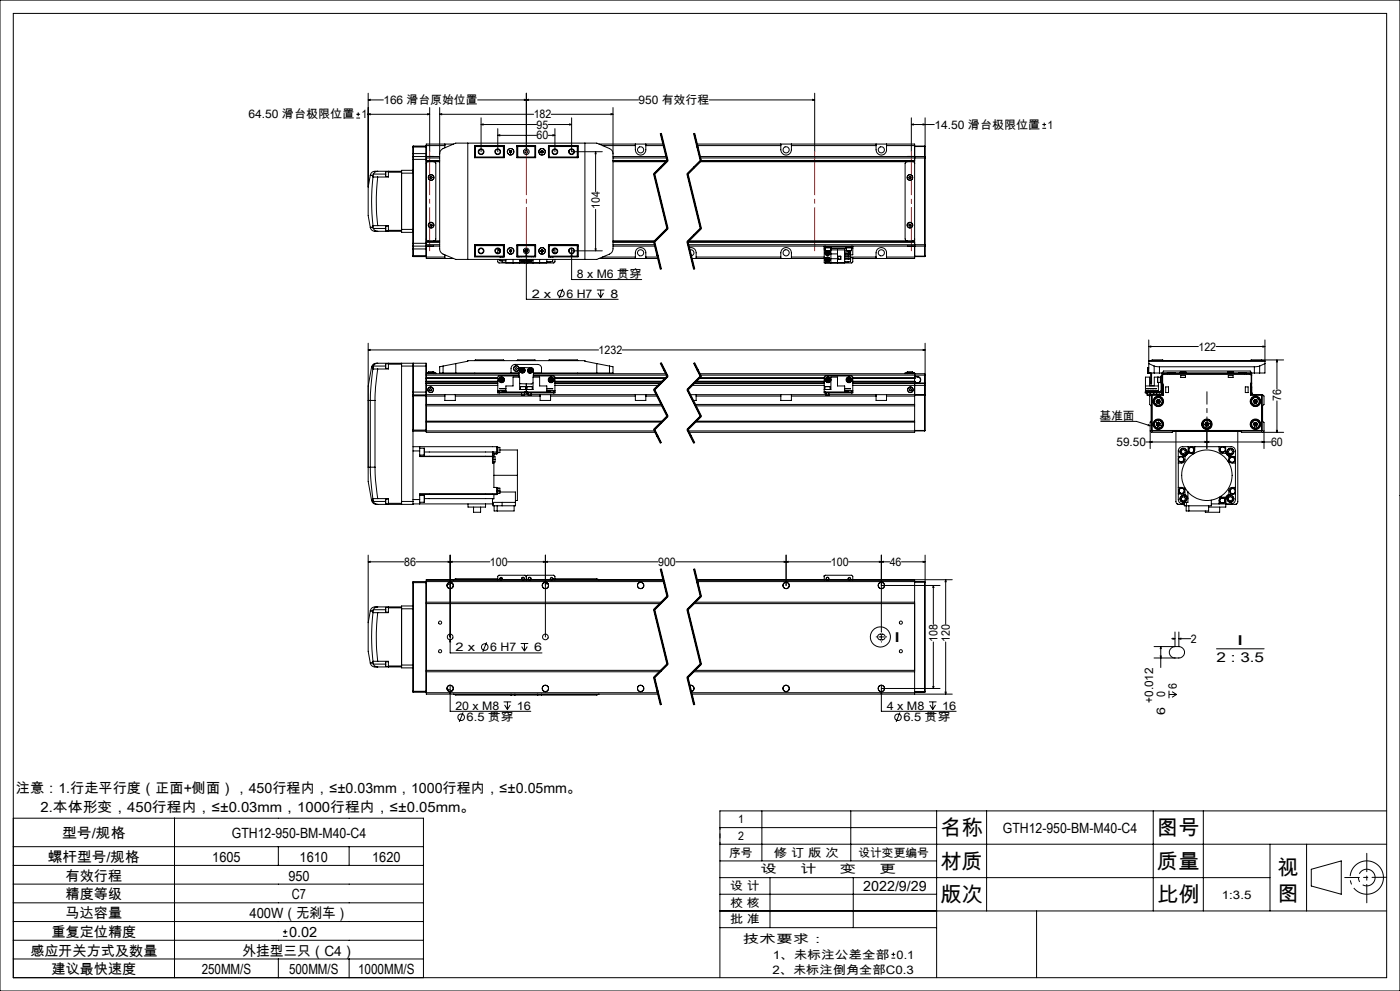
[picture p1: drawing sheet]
<svg xmlns="http://www.w3.org/2000/svg" width="420mm" height="297mm" viewBox="0 0 420 297" stroke-linecap="round" stroke-linejoin="round" font-family="sans-serif">
<g fill="none" stroke="#000" stroke-width=".3">
<path d="M0 0h420v297h-420zM4 4h412v289h-412zM106.9 35.4h1.1M106.9 34.3h1.1M107.5 33.7v1.1M110.2 34.3h18.7M110.5 29.9l.6-.1v.3zM110.5 34.3l.6-.2v.3zM110.5 29.9h4.5M110.5 27.9v28.2M128.3 34.1l.6 .2-.6 .1zM128.9 32.2v13.3"/>
<path d="M131.9 34.3l.6-.2v.3zM131.9 32.2v42.4l.1 .6 .6 .8 4.1 1.7h42.3l4.4-1.9 .5-1.2v-42.4M131.9 34.3h28.2M144.3 37.3l.6-.2v.4zM144.3 37.3h16.7M144.3 35.3v10.2M149.3 38.6v6.9M157.3 29.8l.6 .1-.6 .2zM157.9 29.9l.6-.1v.3zM157.9 27.9v17.6M164.5 37.3h7M165.4 34.3h18.5"/>
<path d="M166.5 38.6v6.9M170.9 37.1l.6 .2-.6 .2zM171.5 35.3v10.2h9.2M183.3 34.1l.6 .2-.6 .1zM191.6 29.9h-48.3M198.2 40l2 8.2M198.4 40l2 8.1M208.2 40l2 8.2M208.4 40l2 8.1M212.8 29.9h31.6M243.8 29.8l.6 .1-.6 .2zM244.4 27.9v17.6"/>
<path d="M273.4 37.3l.6-.2v.4zM273.4 37.3h6.9M273.4 35.3v10.2M276.9 37.1l.6 .2-.6 .2zM277.5 35.3v11.8M312.7 38.4h1.1M312.7 37.3h1.1M313.3 36.8v1.1M110.5 56.1v8.5l.6 3.6M111.1 52.5h.1M111.1 52.5l.8 .1M111.1 52.5l-.6 3.6"/>
<path d="M111.9 52.6v.3M111.9 52.9a64.4 64.4 0 0 0 0 14.8M111.9 52.9l1.4 .2M112 52.2l-.1 .4M112 52.2h3.7M113.3 51.3h-.7a1.42 1.42 0 0 0-1.5 1.2M113.3 53.1a62.9 62.9 0 0 0 0 14.5M113.3 51.3a1.49 1.49 0 0 0-1.3 .9M113.3 51.3h7.2M115.7 52.2v.7M115.7 51.5v.7M115.7 51.5v1.4"/>
<path d="M115.7 51.5h.8M115.7 52.9h.8M116.5 51.3v.3M116.5 51.6v1.5h-3.2M116.5 51.6h4M120.5 51.3v.3M120.5 51.6v17.4M120.5 51.9h3.4M123.9 51h-3.4v.3M123.9 47.8v4.1M123.9 47v.8M123.9 46v1"/>
<path d="M123.9 51.9v16.9M123.9 47.8h4M123.9 46h4M123.9 44.1h4M124 46.9v26.9M124 43.8v3.1M124 43.8l-.1 2.2M124 46.9h7.9M124 43.8h3.8M124 46.9l-.1 .1M127.8 46.9v26.9M127.8 43.8v3.1"/>
<path d="M127.8 46.9l.1 .1M127.8 43.8h.1M127.9 46.9h.1M127.9 47v.8M127.9 47.8v25.1M127.9 48.1h4M127.9 43.6h5.6M127.9 47.3h4M128.3 46.9h1.7M129.2 52.9h.3l.1 .3-.1 .3h-.3l-.2-.3zM130.2 48.5l.5 .4v22.8l-.1 .3-.4 .2M131.9 48.5h-3.4l-.4 .1-.2 .4"/>
<path d="M131.9 46.1l.1-.7 .6-.7 4.1-1.8h42.3l4.1 1.8 .5 .5 .3 .9M133.5 43.2v1.1M136.1 43.2h-8.2v3.7M140.3 42.9v34.8M142.4 46.9h.1M142.4 43.7h8.9v3.6h-8.9zM142.5 43.8v3.5M142.5 43.8h8.8M142.5 43.8l.1 .1M142.6 43.9h8.4M142.6 47.1h8.4M142.6 43.9v3.2"/>
<path d="M142.6 47.1l-.1 .1h8.8M149.3 40.6l.6-.2v.3zM149.3 40.6h11.7M151 43.9l.2-.1v3.4l-.2-.1M151 43.9v3.2M152.9 45.3v.3M152.9 45.6l.3 .2M153.2 45.2l.3 .1M153.2 45.2l-.3 .1M153.5 45.3v.3M153.5 45.6l-.3 .2M155.1 43.7l.1 .1"/>
<path d="M155.1 43.7h5.6v3.6h-5.6zM155.1 43.8h5.6M155.1 47.2h5.6M155.2 43.8v3.4l.1-.1M155.2 43.8l.1 .1M155.3 43.9h5.2M155.3 43.9v3.2M155.3 47.1h5.2M160.5 43.9l.1-.1v3.4l-.1-.1M160.5 43.9v3.2M162.3 45.3v.3M162.3 45.6l.3 .2"/>
<path d="M162.6 45.2l.3 .1M162.6 45.2l-.3 .1M162.9 45.6l-.3 .2M162.9 45.3v.3M164.5 40.6h2M164.5 43.7h8.9v3.6h-8.9zM164.5 43.8h8.8M164.7 43.9l-.1-.1v3.4l.1-.1M164.7 43.9h8.5M164.7 43.9v3.2M164.7 47.1h8.5M165.2 43.7v.1"/>
<path d="M165.9 40.4l.6 .2-.6 .1zM173.2 43.9v3.2M173.2 47.1l.1 .1h-8.8M173.3 43.8v3.5M173.3 46.9h.1M173.3 43.8l-.1 .1M175.5 42.9v34.8M178.7 45.5l.1 .6h-.3zM178.7 45.5v11.9M179.7 43.2h19.3M180.7 43.6h9.9M183.9 48.5h16"/>
<path d="M183.9 46.9h16M183.9 47.3h16.1M190.6 43.2a3.2 3.2 0 0 0 .5 2.8 1.56 1.56 0 0 0 1.7 .4 1.56 1.56 0 0 0 .9-1.5v-1.7M193.7 43.6h5.4M196.1 52.2l4 16.3M196.4 52.1l4 16.3M198.1 40l2 8.2M200.1 48l-4 4M200.2 48.1l-16.3 .1M200.2 48.2l-4 4 4 16.3-4 4 2 8.1M200.4 48.3l-4 4M206.1 52.2l4 16.3"/>
<path d="M206.4 52.1l4 16.3M208.1 40l2 8.2M209 43.2h65.4v34.3h-18.6M209.1 43.6h25.1M209.9 48.5h63.9l.4 .1 .2 .4M209.9 46.9h67.5M210 47.3h67.4M210.1 48l-4 4M210.2 48.1h64.2M210.2 48.2l-4 4 4 16.3-4 4 2 8.1M210.4 48.3l-4 4M234.2 43.2v1.7a1.59 1.59 0 0 0 1.6 1.6 1.59 1.59 0 0 0 1.6-1.6v-1.7"/>
<path d="M237.4 43.6h25.4M262.8 43.2a3.2 3.2 0 0 0 .5 2.8 1.56 1.56 0 0 0 1.7 .4 1.56 1.56 0 0 0 1-1.5v-1.7M266 43.6h8.4M272.1 48.5l-.4 .1-.2 .4v22.6l.2 .4 .4 .2M272.3 46.9h1.7M272.9 52.9h.3l.1 .4-.2 .2-.4-.1zM274.4 43.8h3M274.4 43.9h3M277.4 46.9v.4M277.4 47.3h.1M277.4 46.9l.1 .2M277.4 43.8v.1"/>
<path d="M277.4 43.9v3M277.4 47.3v26M277.5 47.1v.2M277.5 47.3v26M111.1 68.2a1.77 1.77 0 0 0 2.2 1.1M111.1 68.2h.1M111.9 68l.1 .5M111.9 68l-.8 .2M111.9 67.7v.3M112 68.5l.7 .7 .6 .1M112 68.5h3.7M113.3 67.6l-1.4 .1"/>
<path d="M113.3 67.6h3.2v1.4M113.3 69.3h7.2M115.7 68.5v.7M115.7 67.8v.7M115.7 67.8v1.4M115.7 67.8h.8M115.7 69.2h.8M116.5 69v.3M116.5 69h4M120.5 69.3v.3h3.4M120.5 69v.3M120.5 68.8h3.4"/>
<path d="M123.9 68.8v4.1M123.9 72.9v.8M123.9 73.7v.9M123.9 74.6l.1 2.3M123.9 76.6h4M123.9 72.9h4M123.9 73.7l.1 .1M123.9 74.6h4M124 73.8v3.1M124 73.8h7.9M124 76.9h3.8M127.8 73.8v3.1"/>
<path d="M127.9 71.6l.4 .6h3.6M127.9 73.7h.1M127.9 72.9v.8M127.9 73.8v3.7h8.2M127.9 72.5h4M127.9 77h5.6M127.9 73.3h4M127.9 73.7l-.1 .1M127.9 76.8l-.1 .1M128.3 73.8h1.7M129 67.4l.3-.2 .3 .1v.3l-.2 .2-.3-.1zM133.5 76.4v1.1"/>
<path d="M142.4 73.8h.1M142.4 73.4h8.9v3.6h-8.9zM142.5 73.4v3.5M142.5 76.9h8.8M142.6 76.8h8.4M142.6 73.6v3.2M142.6 73.6h8.4M142.6 76.8l-.1 .1M149.3 77.7v.8l.4 .3h8M149.3 74.5v1.4M149.7 75.1h.3M149.7 74.6v.5"/>
<path d="M150 77h.1M150 75.2v.3M150 77.7v.4h1.8M150 75.2h.1M150.1 78.1h.4M150.7 76.9v.1M150.7 78.1v.6h1.1M151 73.6l.2-.1v3.4l-.2-.1M151 73.6v3.2M151.3 73.5h-8.8l.1 .1M151.8 77.7v1.1h12.2v-1.1M152.9 75v.3"/>
<path d="M152.9 75.3l.3 .2M153.2 74.9l.3 .1M153.2 74.9l-.3 .1M153.5 75v.3M153.5 75.3l-.3 .2M153.9 77.7v1.1M155.1 73.4h5.6v3.6h-5.6zM155.1 76.9h5.6M155.1 73.5h5.6M155.2 76.9l-.1 .1M155.3 73.6l-.1-.1v3.4M155.3 76.8h5.2"/>
<path d="M155.3 73.6v3.2M155.3 73.6h5.2M155.3 76.8l-.1 .1M155.6 76.9v.1M155.8 76.9v.1M155.9 77.7v1.1M156 78h.1M156 78h1.5M156 77.7v.3M156.2 78a.76 .76 0 0 0 .8 .5 .76 .76 0 0 0 .7-.8 .76 .76 0 0 1-.7 .9 .76 .76 0 0 1-.8-.6zM156.4 76.9v.1M156.6 78l.1 .2"/>
<path d="M156.8 78l-.1 .2M157.1 78l.1 .1M157.2 78.1l-.5 .1M157.2 78v.1M157.5 75.1h.1M157.5 78h.1M157.5 75.3l.1 .2M157.5 75v.1M157.5 77.7v.3M157.6 74.9h.6M157.9 76.1l.1 .6h-.2zM157.9 74.3v15.4h27.6"/>
<path d="M158.1 77.7a.78 .78 0 0 0 .6 .9 .78 .78 0 0 0 .9-.6 .76 .76 0 0 1-.8 .5 .76 .76 0 0 1-.6-.8M158.3 78h1.5M158.3 75.1h.1M158.3 75v.1M158.3 77.7v.3M158.3 75.3l-.1 .2M158.5 78v.1M158.5 78.1l.5 .1M158.6 78l-.1 .1M158.9 78l.1 .2M159.2 78l-.2 .2M159.5 76.9v.1"/>
<path d="M159.8 77.7v.3M159.9 77.7v1.1M160.1 76.9v.1M160.5 73.6l.1-.1v3.4l-.1-.1M160.5 73.6v3.2M161.9 77.7v1.1M162.3 75v.3M162.3 75.3l.3 .2M162.6 74.9l.3 .1M162.6 74.9l-.3 .1M162.9 75.3l-.3 .2M162.9 75v.3"/>
<path d="M164.5 73.4h8.9v3.6h-8.9zM164.5 76.9h8.8M164.5 73.5h8.8l-.1 .1M164.7 73.6l-.1-.1v3.4l.1-.1M164.7 76.8h8.5M164.7 73.6v3.2M164.7 73.6h8.5M165.1 76.9v.1M165.1 78.4v.3h-1.1M165.8 75.1h.3M165.8 77h.1M165.8 77.9v-.2v.7h-1.8"/>
<path d="M166.1 75.1h-.3M166.1 74.6v.5M166.5 77.7v.8l-.4 .3h-8M166.5 74.5v1.4M171.5 75.2h9.2M171.5 76.1l.1 .6h-.3zM171.5 74.3v9.5h21M173.2 73.6v3.2M173.2 76.8l.1 .1M173.3 73.4v3.5M173.3 73.8h.1M178.5 74.6h.3l-.1 .6z"/>
<path d="M178.7 62.8v12.4M179.7 77.5h17.7M180.7 77h9.9M183.9 72.2h12.6M183.9 73.8h12.6M183.9 72.5h12.4M183.9 73.3h12.5M190.6 77.5a3.2 3.2 0 0 1 .5-2.9 1.58 1.58 0 0 1 1.7-.3 1.58 1.58 0 0 1 .9 1.5v1.7M193.7 77h3.6M196.1 72.5l2 8.2M196.4 72.4l2 8.2M200.1 68.3l-4 4"/>
<path d="M200.4 68.6l-4 4M206.1 72.5l2 8.2M206.2 72.5h68.2M206.4 72.4l2 8.2M206.4 73.3h71M206.6 73.8h70.8M206.7 74.3a1.56 1.56 0 0 1 2.1 1.5v1.7M206.8 74.9a.93 .93 0 0 1 1.4 .6 .93 .93 0 0 1-.9 1.2M207.5 77.5h39.8M208.8 77h25.4M210.1 68.3l-4 4M210.4 68.6l-4 4"/>
<path d="M234.2 77.5a2.95 2.95 0 0 1 .5-2.9 1.58 1.58 0 0 1 1.8-.3 1.58 1.58 0 0 1 .9 1.5v1.7M237.4 77h9.9M247.3 74h.4M247.3 74v.5M247.3 74.5v4.3h6.1v-3.9M247.3 73.8v.2M247.3 74.9h.4M247.3 74.5h.4M247.5 74v.3h1.8v-.3M247.7 75.1h.9M247.7 75.1h1.5M247.7 74.3v.8"/>
<path d="M247.7 73.8v.2M247.7 74h7.7M247.9 76l.3 .2M247.9 77.7v.4M247.9 77.7l.3 .1M247.9 75.1a.76 .76 0 0 0-.3 1 .76 .76 0 0 0 1 .4 .76 .76 0 0 0 .4-1M247.9 75.6v.4M247.9 75.6l.3 .2M247.9 78.1l.5 .1M248 75.1a.75 .75 0 0 0-.4 1 .75 .75 0 0 0 1 .4 .75 .75 0 0 0 .4-1M248.2 77.4l.4 .1M248.2 77.4l-.3 .3"/>
<path d="M248.2 77.4v.4M248.2 75.8l.4 .3M248.2 75.8v.4M248.2 77.8l.5 .2M248.2 77.8l-.3 .3M248.2 77.8l.2 .4M248.3 75.4l-.4 .2M248.3 75.4l.3 .2M248.3 75.4l-.1 .4M248.5 75.1l.5 .4M248.6 75.1l.4 .4M248.6 76.1l-.4 .1"/>
<path d="M248.6 77.5l.1 .5M248.6 77.5l-.4 .3M248.6 75.6v.5M248.6 75.6l-.7 .4M248.7 78l-.3 .2M249.2 75.1h-.6M249.2 74.3v.8M249.2 74.9l4.7 .1M249.2 74.5h4.7M249.3 74.9v3.9M249.3 76.1h1.9M249.3 77.5h1.9"/>
<path d="M251.2 74.9v3.9M251.3 76.8h.9v.9h-.9zM253.4 75.5h1.8v.4M253.4 76.2h1.8v.5h-1.8M253.4 77h1.8v.4h-1.8M253.4 77.7h1.8M253.4 75.9h1.8M253.8 74v.3h1.7M253.9 75.1h1.5M253.9 74.3v.8M254.5 77.4v.3l.3-.2 .4 .2M254.5 75.1v.4"/>
<path d="M254.5 76.7v.3M254.5 78.4v.3h-1.1M254.6 75.5h.4M254.7 77.5h.2M255.2 75.9l-.2 .3-.5-.3v.3M255.2 75.7v.2M255.2 77.7v.2M255.2 77.3h.6v1.2l-.3 .3h-8M255.2 77.7v.7h-1.8M255.2 77h7.6M255.4 74h.4M255.4 73.8v.2"/>
<path d="M255.4 74.3v.8M255.4 74.5h.4M255.6 74l-.1 .3M255.8 74v.5M255.8 73.8v.2M255.8 74.5v1.9h-.6M262.8 77.5a3.2 3.2 0 0 1 .5-2.9 1.58 1.58 0 0 1 1.7-.3 1.58 1.58 0 0 1 1 1.5v1.7M266 77h8.4M272.3 73.8h1.7M272.7 67.4l.2-.2 .3 .1 .1 .3-.2 .2-.4-.1zM274.4 71.6l-.2 .4-.3 .2h-67.4M274.4 76.8h3"/>
<path d="M274.4 76.9h3M277.4 73.3h.1M277.4 73.3v.5M277.4 76.8h.1M277.4 76.8v.1M277.4 73.8v3M277.5 73.3v.3M277.5 73.6l-.1 .2M277.5 76.8l-.1 .1M277.5 73.6v3.2M168.8 86.6l-1.1 2.8M179.1 86.9h2.2"/>
<path d="M179.4 87.8l.8 1.4M180.2 86.9v2.3M181 87.8l-.8 1.4M110.5 104.9l.6-.2v.3zM110.5 102.9v37.1M110.5 104.9h69.1M111.5 110l-1 5.7v4.3h.6M111.5 110l.4 .1M111.9 110.5l-.8 9.5M111.9 110.5l1.4 .1M111.9 110.1v.4M112 109.7l-.1 .4"/>
<path d="M112 109.7h3.7M113.3 108.9h-.2a1.41 1.41 0 0 0-1.6 1.1M113.3 110.6l-.7 5.6-.1 3.8M113.3 108.9l-.7 .1-.6 .7M113.3 108.9h14.5M115.7 109v1.4M115.7 109h.8M115.7 110.4h.8M116.5 108.9v.2M116.5 109.1v1.5h-3.2M116.5 109.1h4M120.5 108.9v.8"/>
<path d="M120.5 109.7h7.4M120.5 109.7v40.6M123.9 108.9h.1M123.9 108.9l.1 9.5M123.9 117.5v.9M123.9 108.9v8.6M123.9 118.4v31.9M123.9 118.7h4M123.9 117.5h4M124 118.4v10.8M124 118.4h3.8M124 118.4h-.1"/>
<path d="M127.8 108.9v9.5M127.8 108.9l.1 .8M127.8 118.4v10.8M127.8 118.4h.1M127.9 114.8v.1M127.9 109.7v2.7M127.9 111.8h.6M127.9 117.5v.8M127.9 118.3v11.3h68.7M127.9 118.7h5.6M127.9 118.3h5.6M127.9 112h27.8"/>
<path d="M127.9 114.3h21.4M127.9 113.4h21.4M127.9 112.4h27.8M127.9 114.9h21.4M127.9 114.8h21.4M127.9 115.5h21.4M127.9 112.4v2.4M127.9 114.9v2.6M128.5 111.5h1.7M128.5 111.7v.1M128.5 111.7h1.7M128.5 111.8h1.7"/>
<path d="M128.5 111.5v.5M128.9 116.6l.3-.1 .3 .2-.1 .3-.5-.1zM130.2 111.7l-.1 .1M130.2 111.8h.5v.2M130.2 111.5v.5M132.9 111.8h20.4v-1.4a1.21 1.21 0 0 1 1.2-1.2h6.8a1.14 1.14 0 0 1 1.2 1.2v1.4h20.3M132.9 109.7l-1 .2v1.9h1M132.9 109.7v2.1M133.5 118.3h3.1M133.5 118.3v1.7h3.1v-1.7M136.6 118.7h25.4M136.6 118.3h19.9"/>
<path d="M136.7 109v2.8M136.7 109l3.6-.7v-.2h35.2v.2l3.5 .7M136.7 109l-3.8 .7M142.5 108h8.7M142.5 108v.1M142.5 111.8v.2M149.3 114.3h-21.4l21.4 .1M149.3 113.3h-21.4h21.4M149.3 117.5h.5M149.3 117.5v.3h.5M149.3 117v.5M149.3 117h2.5"/>
<path d="M149.8 117.5h7.7M149.8 117.8h7.7M149.8 117.5v.3M150.1 113.6v.4M150.1 113.6l.4 .2M150.1 114l.4 .3M150.5 113.4l-.4 .2M150.5 113.4l.3 .2M150.5 113.4v.4M150.5 113.8l.3 .2M150.5 113.8v.5M150.5 113.8l-.4 .2"/>
<path d="M150.7 117.1v.2h1.1M150.8 114l-.3 .3M150.8 113.6v.4M150.8 113.6l-.3 .2M151.2 108v.1M151.8 117.5v-1.8h2.1v-2.7h2v3.7h4v-3.7h2v2.7h2.1v1.8M151.8 116.4h-1.8l1.8 .1M153.3 111.7h2.4M155.2 108h5.4M155.2 108v.1M155.7 113l.1-2.3 .4-.6 3.6 .2 .3 .4-.1 2.3M155.7 112.7h-6.1l-.3 .3v4"/>
<path d="M156.1 115.8v.1M156.1 115.8h1.6M156.1 115.9v.8M156.4 110.9l.1 .4M156.4 110.9l.3 .1M156.5 118.4h.8M156.5 117.8v.6M156.5 111.3l.3 .1M156.6 110.6l-.2 .3M156.6 110.6l.5 .1M156.6 110.6l.1 .4M156.7 111l.1 .4"/>
<path d="M156.7 111l.5 .1M157.1 110.7l.1 .4M157.1 110.7l-.6 .6M157.2 111.1l-.4 .3M157.3 117.8v.6M157.3 118.3h1.2M157.5 117.8h.4M157.5 117.5h.8M157.5 117.5v.3M157.7 115.8v.1M157.7 115.9v.8M157.9 117.8h.4"/>
<path d="M157.9 115v2.8M158.1 115.9h1.6M158.1 115.9v.8M158.3 117.5h7.8M158.3 117.8h7.8M158.3 117.5v.3M158.5 118.4h.1M158.5 117.8v.6M158.5 118.4h.8M158.6 111l.2 .4M158.6 111l.9 .2M158.8 111.4l.3 .1"/>
<path d="M158.9 110.7l-.3 .3M158.9 110.7l.4 .1M158.9 110.7l.2 .8M159.3 118.4h-.8M159.3 118.3h2.7M159.3 117.8v.6M159.3 110.8l.2 .4M159.3 110.8l-.5 .6M159.5 111.2l-.4 .3M159.7 115.9v.8M159.9 114.7l-.4 .4-3.6-.2M160 112.7h6.2l.3 .3v4"/>
<path d="M160 112.4h40M160 112h39.8M160 111.7h2.5M160.6 108v.1M162 118.3h3.2M162 118.3v1.7h3.2v-1.7M164 116.4h1.8l-1.8 .1M164.6 108h8.7M164.6 108v.1M164.9 113.7l.1 .4M164.9 113.7l.8 .3M165 114.1l.3 .2"/>
<path d="M165.1 117.1v.2h-1.1M165.2 118.7h25.4M165.2 118.3h25.4M165.3 113.4l.4 .2M165.3 113.4l-.4 .3M165.3 113.4v.9M165.7 113.6v.4M165.7 113.6l-.7 .5M165.7 114l-.4 .3M166.1 117.5h.4M166.1 117.5v.3M166.5 117.5v.3h-.4"/>
<path d="M166.5 117v.5M166.5 114.3h32.2M166.5 113.3h33.2M166.5 114.3h32.3M166.5 113.4h33.1M166.5 117l-2.5 .1M166.5 114.9h31.6M166.5 114.8h31.8M166.5 115.5h31.1M166.5 114.4h32.1M166.5 113.3h33.3M173.3 108v.1"/>
<path d="M173.3 111.8v.2M179 109v2.8M179 109l3.8 .7M182.8 109.7l1.1 .2v1.9h-1.1M182.8 109.7v2.1M186.7 104.9h90.8M190.6 118.3h3.1M190.6 118.3v1.7h3.1v-1.7M193.7 118.7h3.5M193.7 118.3h3.3M196.1 116.9l4 7.9M196.4 116.7l4 8"/>
<path d="M198.1 108.9l2 4M198.2 108.8l2 4-4 4 4 8-4 4 2 3.9M198.4 108.7l1 2M199.4 110.7l1 2zM200.1 112.7l-4 4M200.4 112.9l-4 4M206.1 116.9l4 7.9M206.4 116.7l4 8M207 118.3h1.8M207.5 115.5h39.8M208.1 108.9l2 4M208.1 114.9h39.2"/>
<path d="M208.2 108.8l2 4-4 4 4 8-4 4 2 3.9M208.3 114.8h39M208.4 108.7l2 4M208.7 114.4h38.6M208.7 114.3h38.6M208.8 114.3h38.5M208.8 118.3v1.7h-1M208.8 118.7h25.4M208.8 118.3h25.4M209.6 113.4h37.7M209.7 113.3h37.6M209.8 113.3h37.5"/>
<path d="M209.8 112h67.6M210 112.4h67.4M210.1 112.7l-4 4M210.4 112.9l-4 4M234.2 118.3h3.2M234.2 118.3v1.7h3.2v-1.7M237.4 118.7h25.4M237.4 118.3h10.4M247.3 117.5h.4M247.3 116.7h2v-3.7h1.9v2.7h2.2v1.8M247.5 115.9h1.5M247.5 115.9v.8"/>
<path d="M247.5 115.8h.1M247.5 115.8h1.5M247.7 117.5h7.7M247.7 117.5v.3M247.7 117.8h7.7M247.8 118.4h.1M247.8 117.8v.6M247.9 118.4h.8M248 113.9l.3 .4M248.1 113.6l-.1 .3M248.1 113.6l.6 .5M248.4 113.8l-.4 .1"/>
<path d="M248.4 113.8l-.1 .5M248.5 113.4l.3 .3M248.5 113.4l-.4 .2M248.5 113.4l-.1 .4M248.7 118.4h-.8M248.7 117.8v.6M248.7 118.3h14.1M248.7 114.1l-.4 .2M248.8 113.7l-.1 .4M248.8 113.7l-.4 .1M249 115.9h.1M249 115.9v.8"/>
<path d="M253.4 116.4h1.8l-1.8 .1M254.3 113.7l.1 .4M254.3 113.7l.8 .3M254.4 114.1l.3 .2M254.5 117.1v.2h-1.1M254.7 113.4l.4 .2M254.7 113.4l-.4 .3M254.7 113.4v.9M255.1 113.6v.4M255.1 113.6l-.7 .5M255.1 114l-.4 .3M255.4 117.5h.4"/>
<path d="M255.4 117.5v.3M255.8 113.3h18.6M255.8 117.5v.3h-.4M255.8 117v-4l-.2-.3h-7.9l-.4 .3v4.8h.4M255.8 117v.5M255.8 114.3h18.6M255.8 113.4h18.6M255.8 117l-2.4 .1M255.8 114.9h21.6M255.8 115.5h21.6M262.8 118.3h3.2M262.8 118.3v1.7h3.2v-1.7"/>
<path d="M266 118.7h8.4M266 118.3h11.4M272.1 111.7l.1 .1M272.1 111.8h-.6v.2M272.1 111.7h1.7M272.1 111.5h1.7M272.1 111.5v.5M272.1 111.8h1.7M273 116.5l.3 .1 .1 .3-.2 .2-.3-.1-.1-.3zM273.8 111.5h-1.7M273.8 111.8h.1M273.8 111.5h.1"/>
<path d="M273.8 111.8h.6v3M273.8 111.5v.5M274.4 114.3l-18.6 .1M274.4 114.8v14.8h-67.8M274.4 114.3h.1M274.4 113.3h.1M274.4 114.8h.1M274.4 118.4h3M274.4 112.9h.9M274.4 114.8h3M274.4 113h.9M275.3 112.9a.99 .99 0 0 1 .9 .8 .99 .99 0 0 1-.7 1.1"/>
<path d="M275.3 113a.88 .88 0 0 1 .8 .8 .88 .88 0 0 1-.8 .9M275.3 112.9v.1M275.3 114.7v.1M275.3 114.7l-19.5 .1M276.9 104.7l.6 .2-.6 .1zM277.4 118.3v.1M277.4 114.8h.1M277.4 112v.4M277.4 114.8v.1M277.4 114.9v.6M277.4 112.4v2.4M277.4 115.5v2.8"/>
<path d="M277.4 118.4v10.6M277.5 102.9v26.1M277.5 114.9h-.1M277.5 114.8h.1M277.5 114.9l-.1 .6M343.6 115.7h3.9M343.7 117.1h3.8v.2h-3.8zM344 117.5h-.4v.3h.4M344 117.5h3.9M344 116.4l.7 .1zM344 117.8h1.2M344 117.5v.3"/>
<path d="M344.1 118.4h.9M344.1 117.8v.6M344.3 110.3l.1 1.6M344.4 110.3h-.1M344.4 110.2l-.1 .1M344.4 110.3v1.6M344.4 110.2v.1M344.4 110.3h.2M344.4 110.2h.2M344.6 103.9l.6-.2v.3zM344.6 101.9v9.9M344.6 103.9h14.9"/>
<path d="M344.6 108.1h34.9M344.6 108.3h34.9M344.6 109l1.7 .7M345 116.4l.4 .1zM345 117.8v.6M345.2 117.8h.8M345.2 117.5v.3M345.2 114.5v.6h.3v-.6M345.2 114.5h.3M345.2 111.8v2.7M345.5 118.4h.2M345.5 108h3.4"/>
<path d="M345.5 108v.1M345.5 111.8v2.7M345.5 118.4v10.6M345.7 118.4h3.3M345.7 118.4v10.6M345.7 116.4l.4 .1zM346 117.5v.3M346 117.8h1.9M346.1 117.8v.5M346.3 109.7l1.5 .2M346.3 111.8h1.5M346.3 111.8l-1.9 .1"/>
<path d="M346.3 109.7v2.1M346.5 116.4l.4 .1zM347 117.8v.5M347.3 113.1v1.5zM347.3 119.7l.6 .1M347.3 119.7l-.4 .5M347.3 119.7l.2 .6M347.3 114.6h.8M347.5 113v.1M347.5 114.6v2.9M347.8 111.8h.9M347.8 109.9h28.5"/>
<path d="M347.8 109.9v1.9M347.9 117.5v.3M347.9 119.8l.3 .6M347.9 119.8l-.8 1M348.1 113v1.7h.2M348.3 117l-.4 .5M348.3 113h-2v2.6h-1.4v-2.6h-1.3v4.5M348.3 117h.3M348.3 113.1h.4M348.3 113.1v3.9M348.6 117.2l-.7 .6M348.6 117.6l-.5 .7"/>
<path d="M348.7 116v1.6M348.7 112.7h-.4v.4M348.7 116h.1M348.7 117.6h.1M348.7 111.8v4.2M348.7 111.8l.4-.6h26l.4 .6M348.7 114.9l.1 .6M348.7 111.7h26.7M348.7 117.6l-.4 .7M348.7 111.7v.5M348.7 115v1M348.8 116h.1"/>
<path d="M348.8 114.9l.2 .6M348.8 114.8h.1M348.8 114.8l-.1 .1M348.8 114.9h-.1M348.8 116v1.6M348.8 112.4v2.4M348.8 117.6h.1M348.8 115.5h.2M348.8 118.3l.2 .1M348.8 118.3h-3.5l-.4 .4v2.5l.4 .4v4.6l-.2 .3v7.9M348.8 115.5v2.8M348.9 108v.1"/>
<path d="M349 115.5v2.9M349.1 112.1l-.3 .3M349.1 112v.1M349.1 112l-.4 .2 .1 .2M349.1 112h26M349.1 112.1h26M349.7 116h.9v1.6h-.9zM350.2 112v-.2h.6v.2M352.5 111.7v.1M354 111.7l.1 .1M354 111.5h1.1M354 111.7h1.8"/>
<path d="M354 111.5v.2M354.2 112.6h1.4v.5h-1.4zM355.1 111.5h-1.1M355.1 111.5h.7M355.8 111.7l-.1 .1M355.8 111.5v.2M364.8 103.9h14.7M368.3 111.7l.1 .1M368.3 111.5h1.2M368.3 111.7h1.8M368.3 111.5v.2M368.5 112.6h1.4v.5h-1.4z"/>
<path d="M369.4 111.5h-1.1M369.4 111.5h.6M370 111.5h.1M370.1 111.7l-.1 .1M370.1 111.5v.2M371.7 111.7v.1M373.3 112v-.2h.6v.2M373.6 116h.8v1.6h-.8zM375.1 112.1l.3 .3M375.1 112l.3 .2v.2M375.1 112v.1M375.1 115.5h.2"/>
<path d="M375.1 118.4h3.4M375.1 115.5v2.9M375.2 108h3.4M375.2 108v.1M375.3 117.6h.1M375.3 118.3l-.2 .1M375.3 118.3h3.5l.4 .4v2.5l-.4 .4v4.6l.4 .4v7.8M375.3 115.5v2.8M375.3 116h.1M375.3 114.9l-.2 .6M375.3 114.9h.2M375.3 116v1.6"/>
<path d="M375.3 116h.2M375.3 117.6h.2M375.4 114.8l-.1 .1M375.4 114.8l.1 .1M375.4 112.4v2.4M375.4 111.7v.5M375.4 115v1M375.4 117.6l.4 .7M375.5 116v1.6M375.5 114.9l-.2 .6M375.5 117.6l.5 .7M375.5 111.8h.8"/>
<path d="M375.5 111.8v4.2M376.3 111.8h1.6M376.3 109.9v1.9M376.4 119.7l-.4 .5M376.4 119.7l.6 .1M376.4 119.7l.5 1.2M377 119.8l.3 .6M377 119.8l-.4 .5M377.9 109.7l-1.6 .2M377.9 109.7v2.1M378.5 118.4h.1M378.5 107.9l.1 .1"/>
<path d="M378.5 118.4v10.6M378.6 108v.1M378.6 118.4v10.6M378.9 103.7l.6 .2-.6 .1zM379.5 101.9v9.9h-1.6M379.5 109l-1.6 .7M383.1 107.9v8.7M383.1 107.9l.1 .6h-.3zM385.1 107.9l-9.9 .1M111.1 120h1.4M111.1 120v20M112.5 120v20"/>
<path d="M123.9 133.9h25.1v1.6M123.9 135.1h2M123.9 128.9h4M123.9 129.1l.1 .1M124 129.2h3.8M125.9 133.9v1.2M125.9 135.1v1.7l22.6 .1v.8M125.9 136.4h1.4M125.9 134.3h1.4M125.9 136.7h21.8M127.3 134.3v2.1M127.3 135.5h21.7"/>
<path d="M127.9 121.2h70.5M127.9 121.6h70.7M127.9 126.2h70.9M127.9 126.5h70.6M147.7 136.7v1M147.7 137.7v1.1h.5M147.7 135.5h.1M147.7 135.5v1.2M147.7 133.8v.1M147.7 137.7h.8M147.7 136.6h.5M148 136.8v1.7h-.3"/>
<path d="M148.2 138.5v.3M148.2 136.6v.3M148.2 138.8v7.3h.8v1.9M148.5 137.7v.8h-.5M149 135.5v.4M149 135.9h-.8v.7M149 134h.4v1.7M149 135.9v.2h-.8M149.2 134v1.7M149.4 134.1h.6v1.5l-1 .1M150 134.9h5.2v7.5M196.1 128.8l2 4"/>
<path d="M196.4 128.7l2 4M196.4 129.1l-68.6 .1M200.1 124.6l-4 4M200.4 124.9l-4 4M206.1 128.8l2 4M206.4 128.7l2 4M206.4 129.1h71M208.5 121.2h65.9M208.5 126.5h65.9M208.7 121.6h65.7M208.8 126.2h65.6M210.1 124.6l-4 4"/>
<path d="M210.4 124.9l-4 4M274.4 129h3M277.4 129v.1M277.4 129h.1M277.5 129l-.1 .1M330.2 126.3h10.7l4.2 1.3M343.8 132.5h37.5M344.5 127.3l.6 .3h-.6zM345.1 129.1l.4 .5h6.1l.5-.5M345.1 132.5l.6-.2v.3zM345.5 129h.2M345.5 129l.2 .1"/>
<path d="M345.7 129v.1M345.7 129.1h32.8M345.7 129h32.8M346.9 120.2l.2 .6M346.9 120.2l.6 .1M346.9 127.4l.5 .4M347 126.7l-.1 .7M347 126.7l.5 .4M347.1 120.8l.6 .1M347.5 127.1l-.1 .7M347.5 127.1l.5 .5M347.5 127.1l-.6 .3"/>
<path d="M347.5 120.3l.2 .6M347.5 120.3l.7 .1M347.6 126.5l.5 .4M347.6 126.5l-.6 .2M347.6 126.5l-.1 .6M348 127.6l-.6 .2M348.1 126.9l-.1 .7M348.1 126.9l-.6 .2M348.2 120.4l-.5 .5M352 129.2h20.1M352.8 129.2v21.1a.91 .91 0 0 0 .8 .9h1.7M353.5 137.8v11.9a1.42 1.42 0 0 0 1.8 1.3"/>
<path d="M354.4 135l.6-.3 .6 .3v.7l-.6 .3-.6-.3zM356.3 135.9l-.8 .7v1.2a.96 .96 0 0 1-1 1h-1M356.3 135.9h1.5l.1 .2M356.4 135.5l-.1 .4M356.4 135.5a1.98 1.98 0 0 1-2.5 1.3h-.4M356.5 133.9l-.1 1.6M357.4 134a.85 .85 0 0 1 .9 .9 .85 .85 0 0 1-.9 .8M357.4 134a.85 .85 0 0 0-.8 .9 .85 .85 0 0 0 .8 .8M357.4 134a.85 .85 0 0 0-.9 .9 .85 .85 0 0 0 .9 .8M358.4 133.9v1.2l-.3 .5 .2 .3M361.4 127.3l.4 .5M361.5 132.3l.6 .2-.6 .1z"/>
<path d="M361.6 126.6l-.2 .7M361.6 126.6l.5 .5M362.1 127.1l.4 .5M362.1 127.1l-.7 .2M362.1 132.5l.6-.2v.3zM362.1 128.7v5.7M362.3 126.5l-.7 .1M362.3 126.5l.4 .5M362.3 126.5l-.5 1.3M362.5 127.6l-.7 .2M362.7 127l-.2 .6M362.7 127l-.6 .1"/>
<path d="M365.7 133.9v1a.96 .96 0 0 0 1 1h1.1l.9 .7M366.7 133.9h-11.9a1.27 1.27 0 0 0-1.3 1.2v2.4M367 133.9h2.4a1.21 1.21 0 0 1 1.2 1.2v12M367.7 133.9v1a1.55 1.55 0 0 0 1.3 1.8M368.6 138.6l.3-.1 .4 .2 1.3 .1M368.7 136.6l.3 .1M368.7 136.6v1.5l-.3 .2M368.8 134.8h.7l.3 .6-.3 .5h-.7l-.3-.5zM369 136.7l1.6 .1M371.3 129.2v21.1a.91 .91 0 0 1-.8 .9h-2.8M372.1 129.1l.4 .5h12.6M376 127.2l.3 .5"/>
<path d="M376 120.2l.2 .6M376 120.2l.6 .1M376.2 120.8l.7 .1M376.3 126.6l-.3 .6M376.3 126.6l.3 .5M376.6 127.1l-.3 .6M376.6 127.1l.4 .6M376.6 120.3l-.4 .5M376.6 120.3l.7 .1M376.9 126.6h-.6M376.9 126.6l.4 .5M376.9 126.6l-.3 .5"/>
<path d="M377 127.7h-.7M377.3 127.1l-.3 .6M377.3 127.1l-1.3 .1M377.3 120.4l-.4 .5M378.5 129v.1M378.5 129h.1M378.6 132.3l.6 .2-.6 .1zM378.6 129l-.1 .1M379.2 129.1l-.4 .5M382.9 129h.3l-.1 .6zM383.1 120.2v9.4M110.5 140v4.3l1 5.7"/>
<path d="M110.5 140h.6M111.1 140h1.4M111.1 140l.8 9.5M111.5 150a1.59 1.59 0 0 0 1.8 1.2M111.9 149.5v.4M111.9 149.9l.1 .4M111.9 149.9l-.4 .1M112 150.3l.6 .7 .7 .2M112 150.3h3.7M112.5 140l.1 3.8 .7 5.6M113.3 149.4l-1.4 .1M113.3 149.4h3.2v1.4"/>
<path d="M115.7 149.6v1.4M115.7 149.6h.8M115.7 151h.8M116.5 150.8v.4M116.5 150.8h4M120.5 150.3v.9M120.5 150.3h3.4M123.9 150.3v.9h-10.6M123.9 149.7h2M125.9 149.7v1.3M125.9 150.5h1.4M125.9 148.5h1.4"/>
<path d="M125.9 148.1h23.1M127.3 148.5v2M127.3 149.4l20.4 .1M140.4 151v1h5.3v-1M142.1 152v1.5h2.1v-1.5M147.7 151h.1M147.7 150.6h6.9M147.7 149.5v1.5M148.2 142.4h7M148.2 151.6v1.5h6v-1.5M149 148v.1M149 146.2l.4 .1v1.6"/>
<path d="M149 148.1l-.8 .1v1.3h-.5M149 148h-23.1v1.7M149 147.1h1M149.2 151.6v1.5M149.2 146.2l-.2 1.8M149.4 146.3h.6v.8M150 147.1v.8h-.8M150 147.5h4.6v4.1h-6.7v-.6h-24M150.6 150.6v1M155.2 142.4v7.6h-.6M353.1 151l.2 .2M353.5 148l2 .2"/>
<path d="M353.5 146.1h1.1l.6 .3 .3-.2M353.6 147.1a.86 .86 0 0 0 .9 .9 .86 .86 0 0 0 .9-.9M353.7 147.1a.85 .85 0 0 0 .8 .8 .85 .85 0 0 0 .9-.8M353.7 147.1a.85 .85 0 0 1 .8-.9 .85 .85 0 0 1 .9 .9M354.6 148.9h.7l.3 .6-.3 .6h-.7l-.3-.6zM355.5 148.2a1.37 1.37 0 0 1 .9 1.3M355.7 146.6l-.2 .1v1.5M355.8 151.6v1.5h6.8v-1.5M355.9 150.6v1M356.4 147.5v3.1h-1.1v1h8.1v-1.7M356.4 147.5h.1M356.7 151.6v1.5"/>
<path d="M365.8 149l.2 .3-.3 .5v1.2M365.9 152v1.5h-4.3v-.4M366.2 148.8l.2 .2h1.4M366.7 149.2a.85 .85 0 0 1 .9 .8 .85 .85 0 0 1-.9 .8M366.7 149.2a.85 .85 0 0 0-.8 .8 .85 .85 0 0 0 .8 .8M367.7 150.1v1.9h-5.1M367.8 149.4l-.1 1.6M367.8 149v.4M368.5 149.2l.6-.4 .6 .4v.6l-.6 .4-.6-.4zM370.6 146.1h-1a1.02 1.02 0 0 0-.9 1v1.1l-.9 .8M370.6 148l-1 .1a1.62 1.62 0 0 0-1.8 1.3M370.6 147.3v2.4a1.27 1.27 0 0 1-1.2 1.3h-6"/>
<path d="M371.1 151l-.3 .2M110.5 168.4l.6-.2v.3zM110.5 168.4h10.8M110.5 166.4v20.2M123.9 174.7h4M124 174.3l-.1 7.3M124 174.3v33.2M124 174.3h75.1M124.8 168.4h22.2M127.9 174.4l-.1 33.1M127.9 173.9h71.1M134.4 168.2l.6 .2-.6 .1z"/>
<path d="M135 168.4l.6-.2v.3zM135 166.4v29.3h27.6M135.6 174.7l-1.5 .7M149.3 173.7v-.9l.4-.4h7.9l.3 .4 .4-.4h7.8l.4 .4v.9M149.3 173.5h-12.6l-.6 .2M150 173.5h.1M150 173.3v.2M150 173.5h.7M150.1 173.1h.4M150.2 173.7a.36 .36 0 0 1-.2-.5 .36 .36 0 0 1 .6 0 .36 .36 0 0 1-.2 .5M150.7 173.3v.2M156.6 173.7a.42 .42 0 0 1 0-.6 .42 .42 0 0 1 .6 0 .42 .42 0 0 1 0 .6"/>
<path d="M157.7 172.5h.4M157.9 172.5v1.2M158.6 173.7a.41 .41 0 0 1 0-.6 .41 .41 0 0 1 .6 0 .41 .41 0 0 1-.1 .6M163 168.2l.6 .2-.6 .1zM163.6 168.4l.6-.2v.3zM163.6 174.6l.3 .3h.5M163.6 166.4v24.5M164 174.7v.3M165.1 173.3v.2M165.1 173.5h.7M165.4 173.7a.36 .36 0 0 1-.2-.5 .36 .36 0 0 1 .6 0 .36 .36 0 0 1-.2 .5M165.8 173.5h.1"/>
<path d="M165.8 173.3v.2M166.5 173.5h12.5l.7 .2M197.4 168.4h-45.1M198.1 170.6l2 8.2M198.2 170.6l2 8.1-4 4 4 16.3-4 4 2 8.2M198.4 170.5l1 4.1M199 173.7h-71.1v34.3h69.5M199.4 174.6l1 4.1zM200.1 178.6l-4 4M200.4 178.8l-4 4M208.1 170.6l2 8.2M208.2 170.6l2 8.1-4 4 4 16.3-4 4 2 8.2"/>
<path d="M208.4 170.5l2 8.2M209 173.7h76.7M209.1 173.9h65.3M209.2 174.3h68.2M210.1 178.6l-4 4M210.4 178.8l-4 4M235.2 168.2l.6 .2-.6 .1zM235.8 168.4l.6-.2v.3zM235.8 166.4v9.1M247.3 172.8l.3-.4h7.9l.3 .4v.9M247.5 172.5h-.2v1.2M248 173.7a.43 .43 0 0 1-.1-.6 .43 .43 0 0 1 .7 0 .43 .43 0 0 1-.1 .6"/>
<path d="M249.3 168.4h-46.6M254.5 173.3v.2M254.5 173.5h.7M254.7 173.7a.36 .36 0 0 1-.2-.5 .36 .36 0 0 1 .6 0 .36 .36 0 0 1-.2 .5M255.2 173.3v.2M263.8 168.2l.6 .2-.6 .1zM264.4 175.5h17.6M264.4 168.4l.6-.2v.3zM264.4 166.4v22.9M266.9 168.4h-12.3M270.4 168.4h7.1M274.4 173.7v34.3"/>
<path d="M274.4 174.5h3M276.9 168.2l.6 .2-.6 .1zM277.4 174.3v.2M277.4 174.5v32.8M277.5 166.4v40.9M280 175.5l.2 .6h-.3zM280 175.5v11.6M283.7 173.7l.1 .6h-.3zM283.7 173.7v13.4M110.5 186.6v8.6l.6 3.5M111.1 198.7a1.75 1.75 0 0 0 2.2 1.2M111.1 183.1h.1"/>
<path d="M111.1 198.7h.1M111.1 183.1l.8 .1M111.1 183.1l-.6 3.5M111.9 183.2v.3M111.9 198.6l.1 .4M111.9 198.6l-.8 .1M111.9 183.5l1.4 .1M111.9 183.5a64.4 64.4 0 0 0 0 14.8M111.9 198.3v.3M112 182.7l-.1 .5M112 199l.6 .7 .7 .2M112 199h3.7"/>
<path d="M112 182.7h3.7M113.3 181.9h-.7a1.42 1.42 0 0 0-1.5 1.2M113.3 183.6a62.9 62.9 0 0 0 0 14.6M113.3 198.2l-1.4 .1M113.3 181.9l-.6 .1-.7 .7M113.3 198.2h3.2v1.4M113.3 199.9h7.2M113.3 181.9h7.2M115.7 199v.7M115.7 182.7v.8M115.7 198.3v.7M115.7 182v.7"/>
<path d="M115.7 198.3v1.4M115.7 182v1.5M115.7 198.3h.8M115.7 199.7h.8M115.7 182h.8M115.7 183.5h.8M116.5 199.6v.3M116.5 181.9v.3M116.5 182.2v1.4h-3.2M116.5 182.2h4M116.5 199.6h4M120.5 199.9v.3h3.4"/>
<path d="M120.5 199.6v.3M120.5 181.9v.3M120.5 182.2v17.4M120.5 199.3h3.4M120.5 182.5h3.4M123.9 199.3v.9M123.9 181.6v.9M123.9 181.6h-3.4v.3M123.9 182.5v16.8M127.9 180.5h70.6M127.9 180.9h70.2M135 191.8l.2 .6h-.3z"/>
<path d="M146 192.5l-1.1 2.8M156.2 192.9h2.3M156.5 193.8l.8 1.3M157.3 192.9v2.2M158.2 193.8l-.9 1.3M196.1 182.8l4 16.3M196.4 182.7l4 16.3M200.1 198.9l-4 4M200.4 199.2l-4 4M206.1 182.8l4 16.3M206.4 182.7l4 16.3M208.1 180.9h66.3"/>
<path d="M208.5 180.5h65.9M210.1 198.9l-4 4M210.4 199.2l-4 4M263.6 190.2a1.1 1.1 0 0 1 1.3-.2 1.1 1.1 0 0 1 .5 1.3 1.08 1.08 0 0 1-1.5 .5 1.08 1.08 0 0 1-.3-1.6zM263.7 190.9h1.4M264.4 190.2v1.4M280 192.4v13.9M283.7 192.4v15.6M346.2 193.8h7.5M348.1 196.6h.3l-.2 .6zM348.2 193.8l.2 .6h-.3zM348.2 193.8v6.3"/>
<path d="M351.5 191.4h1M351.9 191.3l.6 .1-.6 .2zM352.5 189.4v4.4a1.71 1.71 0 0 0-1.7 1.7 1.71 1.71 0 0 0 1.7 1.7M353.7 193.8a1.71 1.71 0 0 1 1.7 1.7 1.71 1.71 0 0 1-1.7 1.7h-7.5M353.7 191.4l.6-.1v.3zM353.7 189.4v4.4M353.7 191.4h3.5M364.9 194.4h14.3M123.9 200.2l.1 7.3M123.9 207.1h4M124 207.5h3.8M127.9 207.4l-.1 .1"/>
<path d="M127.9 207.6h69.4M127.9 201.3h70.1M127.9 200.9h70.5M134.1 206.4l1.5 .6M135 207.3l.2 .6h-.3zM135 205.3v7.9h24.2M136.1 208l.6 .3h16.6M138.9 213.5l-1.1 2.9M151.1 210.4h2.3M151.4 211.3l.8 1.3M152.2 210.4v2.2M153.1 211.3l-.9 1.3"/>
<path d="M153.3 208.3h1.2M153.3 208v.3M154.5 208.3h6.8M154.5 208v.3M161.3 208.3h1.2M161.3 208v.3M162.5 208v.3M179.7 208l-.7 .3h-16.5M196.1 203.1l2 8.1M196.4 203l2 8.1M206.1 203.1l2 8.1M206.4 203l2 8.1"/>
<path d="M206.8 205.5a.97 .97 0 0 1 1.4 .6 .97 .97 0 0 1-.9 1.2M206.8 205.5a.93 .93 0 0 1 1.4 .6 .93 .93 0 0 1-.9 1.2M207.4 207.6h67M208 201.3h66.4M208.4 200.9h66M264.4 207.3l.1 .6h-.2zM264.4 205.3v7.9h22.4M264.4 206.3h17.6M270 213.5l-1.1 2.9M274.4 207.3h3M274.4 207.5h3M277.4 207.3v.2"/>
<path d="M277.4 207.3h.1M277.5 207.3l-.1 .2M278.7 210.4h2.3M279 211.3l.8 1.3M279.8 210.4v2.2M279.9 205.7h.3l-.2 .6zM280.7 211.3l-.9 1.3M283.5 207.4h.3l-.1 .6zM285.7 208h-78.2M350.7 207v2.3M350.7 208.1h2.3M351.6 207.3l1.4 .8"/>
<path d="M353 208.1l-1.4 .9M4 245.2h123v47.8M4 253.7h123M4 259.4h123M52.4 245.2v47.8M83.5 253.7v5.7M104.7 253.7v5.7M216 253h200M216 248h65M216 258h65M228.6 243v15M255.2 243v15"/>
<path d="M281 243v50M296 243v30M346 243v30M361 243v30M381 253v20M392 253v20M416 243h-200v50M4 265h123M4 270.6h123M4 276.2h123M84.9 279.3h1.3M85.5 278.6v1.3"/>
<path d="M216 278h65M216 273h200M216 263h165M216 268h65M231 263v15M256 263v15M311 273v20M393.4 260.5l9-2.5v10l-9-2.5zM4 281.8h123M4 287.4h123M83.5 287.4v5.6M84.9 280.6h1.3"/>
<path d="M104.7 287.4v5.6M267.4 287.2h1.2M267.4 286h1.2M268 285.5v1.1"/>
<circle cx="129.3" cy="53.2" r=".81"/>
<circle cx="129.3" cy="53.2" r=".85"/>
<circle cx="144.3" cy="45.5" r=".72"/>
<circle cx="144.3" cy="45.5" r=".86"/>
<circle cx="149.3" cy="45.5" r=".72"/>
<circle cx="149.3" cy="45.5" r=".86"/>
<circle cx="153.2" cy="45.5" r=".95"/>
<circle cx="153.2" cy="45.5" r=".99"/>
<circle cx="157.9" cy="45.5" r=".85"/>
<circle cx="157.9" cy="45.5" r=".43"/>
<circle cx="162.6" cy="45.5" r=".99"/>
<circle cx="162.6" cy="45.5" r=".97"/>
<circle cx="166.5" cy="45.5" r=".71"/>
<circle cx="166.5" cy="45.5" r=".86"/>
<circle cx="171.5" cy="45.5" r=".87"/>
<circle cx="171.5" cy="45.5" r=".71"/>
<circle cx="192.2" cy="44.9" r=".93"/>
<circle cx="235.8" cy="44.9" r=".93"/>
<circle cx="264.4" cy="44.9" r=".93"/>
<circle cx="273" cy="53.2" r=".85"/>
<circle cx="273" cy="53.2" r=".81"/>
<circle cx="129.3" cy="67.5" r=".86"/>
<circle cx="129.3" cy="67.5" r=".82"/>
<circle cx="144.3" cy="75.2" r=".72"/>
<circle cx="144.3" cy="75.2" r=".87"/>
<circle cx="149.3" cy="75.2" r=".72"/>
<circle cx="149.3" cy="75.2" r=".87"/>
<circle cx="153.2" cy="75.2" r=".95"/>
<circle cx="153.2" cy="75.2" r=".99"/>
<circle cx="157.9" cy="75.2" r=".85"/>
<circle cx="157.9" cy="75.2" r=".43"/>
<circle cx="162.6" cy="75.2" r=".99"/>
<circle cx="162.6" cy="75.2" r=".97"/>
<circle cx="166.5" cy="75.2" r=".71"/>
<circle cx="166.5" cy="75.2" r=".87"/>
<circle cx="171.5" cy="75.2" r=".87"/>
<circle cx="171.5" cy="75.2" r=".71"/>
<circle cx="192.2" cy="75.8" r=".93"/>
<circle cx="235.8" cy="75.8" r=".93"/>
<circle cx="248.3" cy="77.8" r=".74"/>
<circle cx="248.3" cy="77.8" r=".76"/>
<circle cx="264.4" cy="75.8" r=".93"/>
<circle cx="273" cy="67.5" r=".85"/>
<circle cx="273" cy="67.5" r=".81"/>
<circle cx="168.3" cy="88" r=".98"/>
<circle cx="129.2" cy="116.8" r=".85"/>
<circle cx="129.2" cy="116.8" r=".81"/>
<circle cx="150.5" cy="113.8" r=".78"/>
<circle cx="150.5" cy="113.8" r=".75"/>
<circle cx="150.5" cy="113.8" r=".85"/>
<circle cx="154.9" cy="110.5" r=".78"/>
<circle cx="154.9" cy="110.5" r=".29"/>
<circle cx="154.9" cy="110.5" r=".87"/>
<circle cx="156.8" cy="111" r=".75"/>
<circle cx="156.8" cy="111" r=".77"/>
<circle cx="159" cy="111.1" r=".77"/>
<circle cx="159" cy="111.1" r=".75"/>
<circle cx="165.3" cy="113.8" r=".75"/>
<circle cx="165.3" cy="113.8" r=".77"/>
<circle cx="165.3" cy="113.8" r=".86"/>
<circle cx="248.4" cy="113.8" r=".75"/>
<circle cx="248.4" cy="113.8" r=".77"/>
<circle cx="248.4" cy="113.8" r=".86"/>
<circle cx="254.7" cy="113.8" r=".77"/>
<circle cx="254.7" cy="113.8" r=".86"/>
<circle cx="254.7" cy="113.8" r=".74"/>
<circle cx="273.1" cy="116.8" r=".85"/>
<circle cx="273.1" cy="116.8" r=".82"/>
<circle cx="347.5" cy="120.3" r="1.22"/>
<circle cx="347.5" cy="127.2" r="1.18"/>
<circle cx="347.5" cy="120.3" r="1.19"/>
<circle cx="347.5" cy="127.1" r="1.21"/>
<circle cx="347.5" cy="127.2" r="1.56"/>
<circle cx="347.5" cy="120.3" r="1.56"/>
<circle cx="347.5" cy="127.1" r="1.43"/>
<circle cx="347.5" cy="120.3" r="1.43"/>
<circle cx="354.3" cy="137.7" r=".78"/>
<circle cx="354.3" cy="137.7" r=".84"/>
<circle cx="355" cy="135.4" r=".96"/>
<circle cx="355" cy="135.4" r="1.02"/>
<circle cx="357.4" cy="134.9" r=".78"/>
<circle cx="362.1" cy="127.2" r="1.56"/>
<circle cx="362.1" cy="127.1" r="1.18"/>
<circle cx="362.1" cy="127.1" r="1.21"/>
<circle cx="362.1" cy="127.1" r="1.43"/>
<circle cx="366.8" cy="134.7" r=".84"/>
<circle cx="366.8" cy="134.7" r=".78"/>
<circle cx="369.1" cy="135.4" r=".96"/>
<circle cx="369.1" cy="135.4" r="1.02"/>
<circle cx="369.6" cy="137.8" r=".78"/>
<circle cx="369.6" cy="137.8" r=".84"/>
<circle cx="376.6" cy="120.3" r="1.21"/>
<circle cx="376.6" cy="127.1" r="1.19"/>
<circle cx="376.6" cy="127.1" r="1.43"/>
<circle cx="376.6" cy="120.3" r="1.43"/>
<circle cx="376.6" cy="127.2" r="1.57"/>
<circle cx="376.6" cy="120.3" r="1.57"/>
<circle cx="376.6" cy="127.1" r="1.22"/>
<circle cx="376.7" cy="120.3" r="1.18"/>
<circle cx="354.5" cy="147.1" r=".78"/>
<circle cx="355" cy="149.5" r=".96"/>
<circle cx="355" cy="149.5" r="1.03"/>
<circle cx="362.1" cy="142.4" r="7.6"/>
<circle cx="366.7" cy="150" r=".78"/>
<circle cx="369.1" cy="149.5" r=".96"/>
<circle cx="369.1" cy="149.5" r="1.03"/>
<circle cx="369.8" cy="147.2" r=".78"/>
<circle cx="369.8" cy="147.2" r=".84"/>
<circle cx="135" cy="175.5" r=".97"/>
<circle cx="135" cy="175.5" r=".92"/>
<circle cx="156.9" cy="173.4" r=".35"/>
<circle cx="158.9" cy="173.4" r=".34"/>
<circle cx="163.6" cy="175.5" r=".97"/>
<circle cx="163.6" cy="175.5" r=".92"/>
<circle cx="192.2" cy="175.5" r=".99"/>
<circle cx="192.2" cy="175.5" r=".92"/>
<circle cx="235.8" cy="175.5" r=".97"/>
<circle cx="235.8" cy="175.5" r=".92"/>
<circle cx="248.3" cy="173.4" r=".35"/>
<circle cx="264.4" cy="175.5" r=".97"/>
<circle cx="264.4" cy="175.5" r=".92"/>
<circle cx="132" cy="186.6" r=".47"/>
<circle cx="132" cy="195.2" r=".47"/>
<circle cx="135" cy="190.9" r=".87"/>
<circle cx="145.4" cy="193.9" r=".98"/>
<circle cx="163.6" cy="190.9" r=".87"/>
<circle cx="264.1" cy="190.9" r="3"/>
<circle cx="270.3" cy="186.6" r=".47"/>
<circle cx="270.3" cy="195.2" r=".47"/>
<circle cx="135" cy="206.3" r=".97"/>
<circle cx="135" cy="206.3" r=".93"/>
<circle cx="138.4" cy="215" r=".99"/>
<circle cx="163.6" cy="206.3" r=".97"/>
<circle cx="163.6" cy="206.3" r=".93"/>
<circle cx="192.2" cy="206.3" r=".98"/>
<circle cx="192.2" cy="206.3" r=".93"/>
<circle cx="235.8" cy="206.3" r=".97"/>
<circle cx="235.8" cy="206.3" r=".93"/>
<circle cx="264.4" cy="206.3" r=".97"/>
<circle cx="264.4" cy="206.3" r=".93"/>
<circle cx="269.4" cy="215" r="1"/>
</g>
<path d="M412.4 262.3a2.5 2.5 0 0 0-4.1-1.1 2.5 2.5 0 0 0 1 4.2 2.5 2.5 0 0 0 3.2-2.9l-.1-.2" fill="none" stroke="#000" stroke-width=".3" stroke-dasharray="30.5 1.3 1.3 1.3" stroke-dashoffset="24.5" stroke-linecap="butt"/>
<path d="M414.8 261.5a5 5 0 0 0-8.3-2 5 5 0 0 0 2.2 8.3 5 5 0 0 0 6.2-6l-.1-.3" fill="none" stroke="#000" stroke-width=".3" stroke-dasharray="30.5 1.3 1.3 1.3" stroke-dashoffset="16.7" stroke-linecap="butt"/>
<g fill="none" stroke="#000" stroke-width=".3" stroke-dasharray="6.3 1.3 1.3 1.3 5.1">
<path d="M198.2 40l2 8.2M208.2 40l2 8.2M200.2 48.2l-4 4M210.2 48.2l-4 4M196.2 72.5l2 8.1M200.2 68.5l-4 4M206.2 72.5l2 8.1M210.2 68.5l-4 4M198.2 108.8l2 4M200.2 112.8l-4 4M208.2 108.8l2 4M210.2 112.8l-4 4"/>
<path d="M196.2 128.8l2 3.9M200.2 124.8l-4 4M206.2 128.8l2 3.9M210.2 124.8l-4 4M198.2 170.6l2 8.1M200.2 178.7l-4 4M208.2 170.6l2 8.1M210.2 178.7l-4 4M200.2 199l-4 4M210.2 199l-4 4M196.2 203l2 8.2M206.2 203l2 8.2"/>
</g>
<path d="M196.2 116.8l4 8M206.2 116.8l4 8" fill="none" stroke="#000" stroke-width=".3" stroke-dasharray="6.3 1.3 1.3 1.3 5.1" stroke-dashoffset="6.3"/>
<path d="M196.2 52.2l4 16.3M206.2 52.2l4 16.3M196.2 182.7l4 16.3M206.2 182.7l4 16.3" fill="none" stroke="#000" stroke-width=".3" stroke-dasharray="6.3 1.3 1.3 1.3 5.1" stroke-dashoffset="2.4"/>
<path d="M362.1 128.7v-11.3" fill="none" stroke="#000" stroke-width=".3" stroke-dasharray="30.5 1.3 1.3 1.3" stroke-dashoffset="26.8"/>
<path d="M263 190.9h-.1M264.4 189.4v-.1M264.4 192.3v.1M265.9 190.9h.1" fill="none" stroke="#000" stroke-width=".3" stroke-dasharray="30.5 1.3 1.3 1.3"/>
<path d="M410 255.7v14.9" fill="none" stroke="#000" stroke-width=".3" stroke-dasharray="30.5 1.3 1.3 1.3" stroke-dashoffset="25"/>
<path d="M403.4 263l12.6-.1" fill="none" stroke="#000" stroke-width=".3" stroke-dasharray="30.5 1.3 1.3 1.3" stroke-dashoffset="26.1"/>
<path d="M216 248v5" fill="none" stroke="#000" stroke-width=".3" stroke-dasharray="30.5 1.3 1.3 1.3" stroke-dashoffset="29.9"/>
<path d="M128.9 45.5v29.7M157.9 45.5v29.7M244.4 45.5v29.7M273.4 45.5v29.7" fill="none" stroke="#f00" stroke-width=".3" stroke-dasharray="30.5 1.3 1.3 1.3" stroke-dashoffset="17.5"/>
<g fill="#000">
<path d="M344.5 127.3l.6 .3h-.6z"/>
<path d="M131.9 34.3l.6-.2v.3zM183.3 34.1l.6 .2-.6 .1z"/>
<path d="M144.3 37.3l.6-.2v.4zM170.9 37.1l.6 .2-.6 .2z"/>
<path d="M276.9 37.1l.6 .2-.6 .2zM273.4 37.3l.6-.2v.4zM243.8 29.8l.6 .1-.6 .2zM157.9 29.9l.6-.1v.3zM361.5 132.3l.6 .2-.6 .1zM345.1 132.5l.6-.2v.3zM276.9 168.2l.6 .2-.6 .1zM264.4 168.4l.6-.2v.3zM353.7 191.4l.6-.1v.3zM351.9 191.3l.6 .1-.6 .2z"/>
<path d="M178.7 45.5l.1 .6h-.3zM178.5 74.6h.3l-.1 .6zM383.1 107.9l.1 .6h-.3zM382.9 129h.3l-.1 .6zM283.7 173.7l.1 .6h-.3zM283.5 207.4h.3l-.1 .6zM280 175.5l.2 .6h-.3zM279.9 205.7h.3l-.2 .6z"/>
<path d="M110.5 104.9l.6-.2v.3zM276.9 104.7l.6 .2-.6 .1zM149.3 40.6l.6-.2v.3zM165.9 40.4l.6 .2-.6 .1zM171.5 76.1l-.2 .6h.3zM157.9 76.1l-.1 .6h.2zM110.5 29.9l.6-.1v.3zM157.3 29.8l.6 .1-.6 .2zM110.5 34.3l.6-.2v.3zM128.3 34.1l.6 .2-.6 .1zM362.1 132.5l.6-.2v.3zM378.6 132.3l.6 .2-.6 .1zM135 168.4l.6-.2v.3zM163 168.2l.6 .2-.6 .1zM135 191.8l-.1 .6h.3zM135 207.3l-.1 .6h.3zM264.4 207.3l-.1 .6h.2zM110.5 168.4l.6-.2v.3zM134.4 168.2l.6 .2-.6 .1z"/>
<path d="M378.9 103.7l.6 .2-.6 .1zM344.6 103.9l.6-.2v.3z"/>
<path d="M163.6 168.4l.6-.2v.3zM235.2 168.2l.6 .2-.6 .1z"/>
<path d="M263.8 168.2l.6 .2-.6 .1zM235.8 168.4l.6-.2v.3z"/>
<path d="M348.2 193.8l.2 .6h-.3zM348.1 196.6h.3l-.2 .6z"/>
</g>
<g font-size="6.3">
<text x="282.1" y="250.3">名称</text>
<text x="347.1" y="250.3">图号</text>
<text x="282.1" y="260.3">材质</text>
<text x="347.1" y="260.3">质量</text>
<text x="383.3" y="262.1">视</text>
<text x="383.3" y="269.9">图</text>
<text x="282.1" y="270.3">版次</text>
<text x="347.1" y="270.3">比例</text>
</g>
<g font-size="4.2">
<text x="4.8" y="237.6">注意：1.行走平行度（正面+侧面），450行程内，≤±0.03mm，1000行程内，≤±0.05mm。</text>
<text x="12.2" y="243.3">2.本体形变，450行程内，≤±0.03mm，1000行程内，≤±0.05mm。</text>
<text x="18.6" y="251.3">型号/规格</text>
<text x="69.5" y="251.3">GTH12-950-BM-M40-C4</text>
<text x="300.8" y="249.5">GTH12-950-BM-M40-C4</text>
<text x="14.4" y="258.3">螺杆型号/规格</text>
<text x="19.7" y="263.9">有效行程</text>
<text x="63.7" y="258.3">1605</text>
<text x="86.5" y="263.9">950</text>
<text x="89.9" y="258.3">1610</text>
<text x="111.7" y="258.3">1620</text>
<text x="19.7" y="269.5">精度等级</text>
<text x="87.6" y="269.5">C7</text>
<text x="259" y="267">2022/9/29</text>
<text x="19.7" y="275.2">马达容量</text>
<text x="74.9" y="275.2">400W（无刹车）</text>
<text x="15.5" y="280.8">重复定位精度</text>
<text x="86.7" y="280.8">0.02</text>
<text x="9.1" y="286.4">感应开关方式及数量</text>
<text x="72.7" y="286.4">外挂型三只（C4）</text>
<text x="15.5" y="292">建议最快速度</text>
<text x="60.5" y="292">250MM/S</text>
<text x="86.7" y="292">500MM/S</text>
<text x="107.4" y="292">1000MM/S</text>
</g>
<g font-size="4.1">
<text x="268.1" y="192.4">I</text>
<text x="371.1" y="193.3">I</text>
<text x="365" y="198.5">2 : 3.5</text>
</g>
<g font-size="3.5">
<text x="74.5" y="35.5">64.50 滑台极限位置 1</text>
<text x="115" y="31.2">166 滑台原始位置</text>
<text x="160.1" y="35.5">182</text>
<text x="191.6" y="31.2">950 有效行程</text>
<text x="161" y="41.8">60</text>
<text x="161" y="38.6">95</text>
<text x="280.3" y="38.6">14.50 滑台极限位置 1</text>
<text x="180" y="62.7" transform="rotate(-90 180 62.7)">104</text>
<text x="173.1" y="83.3">8 x M6 贯穿</text>
<text x="159.5" y="89.2">2 x</text>
<text x="169.9" y="89.2">6 H7</text>
<text x="183.1" y="89.2">8</text>
<text x="179.6" y="106.1">1232</text>
<text x="359.5" y="105.1">122</text>
<text x="329.8" y="125.8">基准面</text>
<text x="384.4" y="120.1" transform="rotate(-90 384.4 120.1)">76</text>
<text x="335" y="133.7">59.50</text>
<text x="381.3" y="133.7">60</text>
<text x="121.3" y="169.6">86</text>
<text x="147" y="169.6">100</text>
<text x="197.4" y="169.6">900</text>
<text x="249.3" y="169.6">100</text>
<text x="266.9" y="169.6">46</text>
<text x="136.6" y="195.2">2 x</text>
<text x="147.1" y="195.2">6 H7</text>
<text x="160.3" y="195.2">6</text>
<text x="281.3" y="192.4" transform="rotate(-90 281.3 192.4)">108</text>
<text x="285" y="192.4" transform="rotate(-90 285 192.4)">120</text>
<text x="357.2" y="192.7">2</text>
<text x="349.5" y="208.9" transform="rotate(-90 349.5 208.9)">0</text>
<text x="353" y="206.4" transform="rotate(-90 353 206.4)">6</text>
<text x="136.6" y="212.7">20 x M8</text>
<text x="155" y="212.7">16</text>
<text x="266" y="212.7">4 x M8</text>
<text x="282.6" y="212.7">16</text>
<text x="346" y="210.6" transform="rotate(-90 346 210.6)">+0.012</text>
<text x="349.5" y="214.2" transform="rotate(-90 349.5 214.2)">6</text>
<text x="140" y="216.2">6.5 贯穿</text>
<text x="271" y="216.2">6.5 贯穿</text>
<text x="221.4" y="246.8">1</text>
<text x="221.4" y="251.8">2</text>
<text x="218.8" y="256.8">序号</text>
<text x="232.2" y="256.8">修 订 版 次</text>
<text x="257.5" y="256.8">设计变更编号</text>
<text x="228.2" y="261.8">设</text>
<text x="240.1" y="261.8">计</text>
<text x="252" y="261.8">变</text>
<text x="263.9" y="261.8">更</text>
<text x="219.1" y="266.7">设 计</text>
<text x="366.6" y="269.3">1:3.5</text>
<text x="219.1" y="271.7">校 核</text>
<text x="219.1" y="276.7">批 准</text>
<text x="222.9" y="282.7">技术要求：</text>
<text x="231.8" y="287.3">1、未标注公差全部 0.1</text>
<text x="231.7" y="291.8">2、未标注倒角全部C0.3</text>
</g>
</svg>
